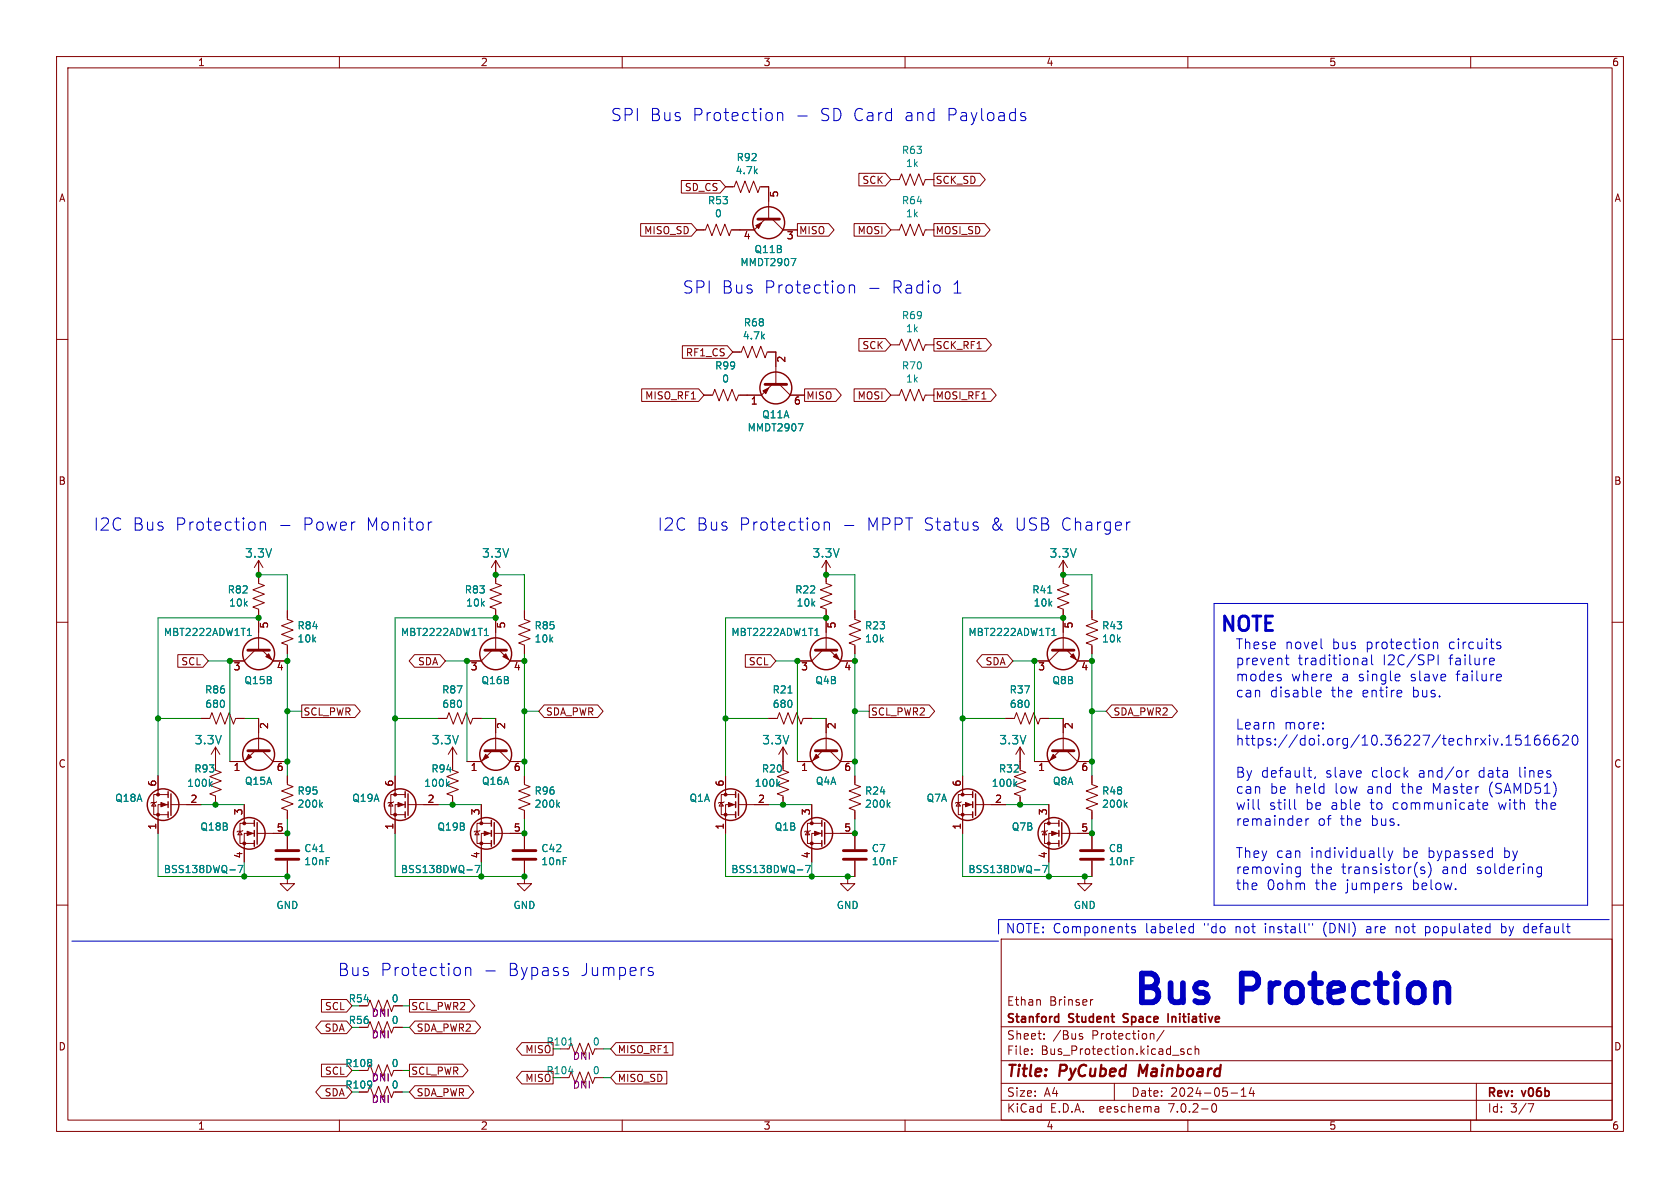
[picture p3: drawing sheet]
<svg xmlns="http://www.w3.org/2000/svg" width="297mm" height="210mm" viewBox="0 0 297 210" stroke-linecap="round" stroke-linejoin="round" font-family="sans-serif">
<g fill="none" stroke="#840000" stroke-width=".18">
<path d="M10 10h277v190h-277zM12 12h273v186h-273zM60 10v2M110 10v2M160 10v2M210 10v2M260 10v2M113.3 39.5h8.9l1 1.1-1 1.2h-8.9zM120.5 31.9h6.8l1 1.1-1 1.1h-6.8zM128.3 33h1.5l.4-1 .7 2 .8-2 .8 2 .7-2 .8 2 .4-1h1.5v5.7M135.3 38.7l-2 1.9h-4l-.4 1.1-.8-2.1-.7 2.1-.8-2.1-.7 2.1-.8-2.1-.4 1h-1.5M136.5 38.7l1.9 1.9h2.6"/>
<path d="M141 39.5h5.5l1 1.1-1 1.2h-5.5zM151 39.5h5.5l1 1.1-1 1.2h-5.5zM151.8 30.6h4.7l1 1.2-1 1.1h-4.7zM157.5 31.8h1.5l.4-1.1 .7 2.1 .8-2.1 .8 2.1 .7-2.1 .8 2.1 .4-1h1.5M165.1 30.6h8.1l1 1.2-1 1.1h-8.1zM165.1 39.5h9l.9 1.1-.9 1.2h-9zM10 60h2M151.8 59.8h4.7l1 1.2-1 1.1h-4.7zM157.5 40.6h1.5l.4-1 .7 2.1 .8-2.1 .8 2.1 .7-2.1 .8 2.1 .4-1.1h1.5M165.1 59.8h9.2l1 1.2-1 1.1h-9.2zM285 60h2M113.4 68.7h10.1l1 1.2-1 1.1h-10.1z"/>
<path d="M120.6 61.1h8l.9 1.1-.9 1.1h-8zM129.5 62.2h1.6l.3-1 .8 2 .8-2 .7 2 .8-2 .8 2 .3-1h1.6v5.7M136.5 67.9l-1.9 2h-4l-.4 1-.8-2.1-.7 2.1-.8-2.1-.8 2.1-.7-2.1-.4 1.1h-1.5M137.8 67.9l1.9 2h2.5M142.2 68.7h5.6l.9 1.2-.9 1.1h-5.6zM151 68.7h5.5l1 1.2-1 1.1h-5.5zM157.5 69.9h1.5l.4-1.1 .7 2.1 .8-2.1 .8 2.1 .7-2.1 .8 2.1 .4-1h1.5M157.5 61h1.5l.4-1.1 .7 2.1 .8-2.1 .8 2.1 .7-2.1 .8 2.1 .4-1h1.5M165.1 68.7h10.1l.9 1.2-.9 1.1h-10.1zM45.7 99.1v4l1 .4-2 .8 2 .7-2 .8 2 .8-2 .7 1 .4v7.2M45.7 99.1l-.7 1.2M45.7 99.1l.8 1.2"/>
<path d="M87.6 99.1v4l1 .4-2 .8 2 .7-2 .8 2 .8-2 .7 1 .4v7.2M87.6 99.1l-.7 1.2M87.6 99.1l.8 1.2M146 99.1v4l1.1 .4-2.1 .8 2.1 .7-2.1 .8 2.1 .8-2.1 .7 1 .4v7.2M146 99.1l-.7 1.2M146 99.1l.8 1.2M188 99.1v4l1 .4-2.1 .8 2.1 .7-2.1 .8 2.1 .8-2.1 .7 1.1 .4v7.2M188 99.1l-.8 1.2M188 99.1l.7 1.2M10 110h2M31.4 115.7h4.5l.9 1.1-.9 1.2h-4.5zM45.1 114.9l-1.9 1.9h-2.6"/>
<path d="M46.4 114.9l1.9 1.9h2.5M50.8 108v1.5l1 .4-2 .7 2 .8-2 .7 2 .8-2 .8 1 .3v1.6M73.3 115.7h4.5l.9 1.1-.9 1.2h-4.5l-1-1.2zM87 114.9l-1.9 1.9h-2.6M88.3 114.9l1.9 1.9h2.5M92.7 108v1.5l1 .4-2 .7 2 .8-2 .7 2 .8-2 .8 1 .3v1.6M131.8 115.7h4.4l1 1.1-1 1.2h-4.4zM145.4 114.9l-1.9 1.9h-2.5M146.7 114.9l1.9 1.9h2.5M151.1 108v1.5l1 .4-2 .7 2 .8-2 .7 2 .8-2 .8 1 .3v1.6M173.6 115.7h4.5l1 1.1-1 1.2h-4.5l-.9-1.2zM187.3 114.9l-1.9 1.9h-2.5"/>
<path d="M188.6 114.9l1.9 1.9h2.5M193 108v1.5l1.1 .4-2.1 .7 2.1 .8-2.1 .7 2.1 .8-2.1 .8 1 .3v1.6M285 110h2M27.9 137.2v3.3M35.6 127h1.5l.4-1 .7 2 .8-2 .8 2 .7-2 .8 2 .4-1h1.5M38.1 136.1l1 .4-2 .8 2 .7-2 .8 2 .8-2 .7 1 .4v1.5M38.1 132.1l-.8 1.3M38.1 132.1l.8 1.3M38.1 132.1v3.8M45.1 132.7l-1.9 1.9h-2.6M45.7 127v5.7M46.4 132.7l1.9 1.9h2.5"/>
<path d="M50.8 137.2v1.5l1 .4-2 .7 2 .8-2 .8 2 .7-2 .8 1 .4v1.5M53.3 124.6h9.4l1 1.1-1 1.1h-9.4zM69.8 137.2v3.3M77.5 127h1.5l.4-1 .7 2 .8-2 .8 2 .7-2 .8 2 .4-1h1.5M80 136.1l1 .4-2 .8 2 .7-2 .8 2 .8-2 .7 1 .4v1.5M80 132.1v3.8M80 132.1l-.8 1.3M80 132.1l.8 1.3M87 132.7l-1.9 1.9h-2.6M87.6 127v5.7M88.3 132.7l1.9 1.9h2.5M92.7 137.2v1.5l1 .4-2 .7 2 .8-2 .8 2 .7-2 .8 1 .4v1.5"/>
<path d="M96.2 124.6h9.5l.9 1.1-.9 1.1h-9.5l-1-1.1zM128.3 137.2v3.3M135.9 127h1.5l.4-1 .8 2 .7-2 .8 2 .7-2 .8 2 .4-1h1.5M138.4 132.1v4l1 .4-2 .8 2 .7-2 .8 2 .8-2 .7 1 .4v1.5M138.4 132.1l-.7 1.3M138.4 132.1l.8 1.3M145.4 132.7l-1.9 1.9h-2.5M146 127v5.7M146.7 132.7l1.9 1.9h2.5M151.1 137.2v1.5l1 .4-2 .7 2 .8-2 .8 2 .7-2 .8 1 .4v1.5M153.7 124.6h10.6l.9 1.1-.9 1.1h-10.6zM170.2 137.2v3.3"/>
<path d="M177.8 127h1.5l.4-1 .8 2 .7-2 .8 2 .8-2 .7 2 .4-1h1.5M180.3 132.1v4l1.1 .4-2.1 .8 2.1 .7-2.1 .8 2.1 .8-2.1 .7 1 .4v1.5M180.3 132.1l-.7 1.3M180.3 132.1l.8 1.3M187.3 132.7l-1.9 1.9h-2.5M188 127v5.7M188.6 132.7l1.9 1.9h2.5M193 137.2v1.5l1.1 .4-2.1 .7 2.1 .8-2.1 .8 2.1 .7-2.1 .8 1 .4v1.5M196.5 124.6h10.7l1 1.1-1 1.1h-10.7l-.9-1.1zM10 160h2M27.2 141.9l.4 .6h-.8zM27.7 141.7l-.1 .2h-.8l-.1 .1"/>
<path d="M29.7 142.2h-1.8v5.1M29.7 140.5h-2.5v3.5h2.5M30.2 142.2h5.4M42.4 146.9l.4 .7h-.8zM42.9 146.8l-.1 .1h-.8l-.1 .2M43.2 142.2v3.3M45 147.3h-1.8v5.1M45 145.5h-2.6v3.6h2.6M45.5 147.3h5.3v2.8M50.8 152.1v4.1h1.3l-1.3 1.3-1.3-1.3h1.3M69.1 141.9l.4 .6h-.8zM69.6 141.7l-.1 .2h-.8l-.1 .1"/>
<path d="M71.6 142.2h-1.8v5.1M71.6 140.5h-2.5v3.5h2.5M72.1 142.2h5.4M84.3 146.9l.4 .7h-.8zM84.8 146.8l-.1 .1h-.8l-.1 .2M85.1 142.2v3.3M86.9 147.3h-1.8v5.1M86.9 145.5h-2.6v3.6h2.6M87.4 147.3h5.3v2.8M92.7 152.1v4.1h1.3l-1.3 1.3-1.3-1.3h1.3M127.5 141.9l.4 .6h-.8zM128 141.7l-.1 .2h-.8l-.1 .1"/>
<path d="M130 142.2h-1.7v5.1M130 140.5h-2.5v3.5h2.5M130.6 142.2h5.3M142.7 146.9l.4 .7h-.7zM143.3 146.8l-.2 .1h-.7l-.2 .2M143.5 142.2v3.3M145.3 147.3h-1.8v5.1M145.3 145.5h-2.6v3.6h2.6M145.8 147.3h5.3v2.8M149.9 154.9v1.3h1.2l-1.2 1.3-1.3-1.3h1.3M151.1 152.1v2.8M169.4 141.9l.4 .6h-.8z"/>
<path d="M169.9 141.7l-.1 .2h-.8l-.1 .1M172 142.2h-1.8v5.1M172 140.5h-2.6v3.5h2.6M172.5 142.2h5.3M184.7 146.9l.3 .7h-.7zM185.2 146.8l-.2 .1h-.7l-.2 .2M185.4 142.2v3.3M187.2 147.3h-1.8v5.1M187.2 145.5h-2.5v3.6h2.5M187.7 147.3h5.3v2.8M191.8 154.9v1.3h1.2l-1.2 1.3-1.3-1.3h1.3M193 152.1v2.8"/>
<path d="M285 160h2M56.8 176.7h4.5l.9 1.1-.9 1.1h-4.5zM65 177.8l.4-1 .8 2 .7-2 .8 2 .8-2 .7 2 .4-1M69.8 177.8h1.3M72.4 176.7h10.6l1 1.1-1 1.1h-10.6zM177 166h108v32h-108zM193.2 176.7l-.3 .1-.1 .2M56.8 191.9h4.5l.9 1.1-.9 1.2h-4.5l-1-1.2zM56.8 180.5h4.5l.9 1.1-.9 1.1h-4.5l-1-1.1zM56.8 188.1h4.5l.9 1.1-.9 1.1h-4.5zM60 198v2M65 181.6l.4-1 .8 2 .7-2 .8 2 .8-2 .7 2 .4-1"/>
<path d="M65 193l.4-1 .8 2.1 .7-2.1 .8 2.1 .8-2.1 .7 2.1 .4-1.1M65 189.2l.4-1 .8 2 .7-2 .8 2 .8-2 .7 2 .4-1M69.8 181.6h1.3M69.8 193h1.3M69.8 189.2h1.3M72.4 188.1h9.4l.9 1.1-.9 1.1h-9.4zM73.3 180.5h10.7l1 1.1-1 1.1h-10.7l-.9-1.1zM73.3 191.9h9.5l1 1.1-1 1.2h-9.5l-.9-1.2zM92.3 184.3h5.5v2.2h-5.5l-1-1.1zM92.3 189.4h5.5v2.2h-5.5l-1-1.1zM100.6 185.4l.4-1 .7 2 .8-2 .8 2 .7-2 .8 2 .4-1M100.6 190.5l.4-1 .7 2 .8-2 .8 2 .7-2 .8 2 .4-1"/>
<path d="M105.4 185.4h1.3M105.4 190.5h1.3M108.9 189.4h9v2.2h-9l-1-1.1zM108.9 184.3h10.1v2.2h-10.1l-1-1.1zM110 198v2M160 198v2M177 194.5h108M177 191.5h108M177 187.5h108M177 181.5h108M182.4 186.3v.1M182.4 185.5v.1"/>
<path d="M184.6 183.6v.1M184.6 182.8v.1M190.9 183.1l.5 .2v.1v.2l-.5 .1M190.9 182.8h.5M197 191.5v3M203.6 182.7h.2l.2 .2v.8M204.6 195.6l.3 .2v.8M204.9 196.5l-.5 .1M204.9 196h-.5M205.8 182.1l-1.3 2M209.3 185.5l-.4-.1-.2 .2 .1 .2 .5 .2v.3h-.6M210 198v2"/>
<path d="M210.6 185.5l-.4-.1-.3 .3v.4l.2 .2h.5M211.3 185.5l.2-.1 .4 .1v.9M211.3 184.9v1.5M214.4 195.2l.2-.1a.81 .81 0 0 1 .6 .6 .81 .81 0 0 1-.3 .8l-.2 .1a.81 .81 0 0 1-.3-1.4zM217.6 193.2h1.2M219.4 193.8h.9M219.4 192.7l.5-.4v1.5M221.2 192.2l-.3 1.1h.9M221.6 192.8v1M260 198v2M261 191.5v6.5M270.1 195.1h1l-.6 1.5"/>
</g>
<path d="M206.5 179.2v1.5" fill="none" stroke="#840000" stroke-width=".3"/>
<g fill="none" stroke="#008484" stroke-width=".18">
<path d="M139.9 45.7h.8l-.5 1.3M141.1 74.9h.9l-.6 1.3M43.7 112.3h.7M44 111.3l.1-.2v1.2M85.6 112.3h.8M85.9 111.3l.1-.2v1.2M144.1 112.3h.7M144.3 111.3l.1-.2v1.2M186 112.3h.7M186.2 111.3l.1-.2v1.2M37.1 138.5l.4 .5M37.5 138.2l-.5 .5"/>
<path d="M79.1 138.5l.3 .5M79.4 138.2l-.5 .5M137.5 138.5l.3 .5M137.8 138.2l-.4 .5M179.4 138.5l.3 .5M179.7 138.2l-.4 .5M42.1 153h.8l-.5 1.3M56.7 142.2l.3 .5M57 141.9l-.5 .4M84 153h.8l-.5 1.3M98.6 142.2l.3 .5M98.9 141.9l-.5 .4"/>
<path d="M142.4 153h.9l-.6 1.3M157 142.2l.3 .5M157.3 141.9l-.4 .4M184.3 153h.9l-.6 1.3M198.9 142.2l.4 .5M199.3 141.9l-.5 .4M100.5 184.7h.8"/>
</g>
<g fill="none" stroke="#840000" stroke-width=".51">
<path d="M134 38.7h3.8M135.3 67.9h3.8M43.8 114.9h3.8M85.7 114.9h3.8M144.1 114.9h3.9M186.1 114.9h3.8M43.8 132.7h3.8M85.7 132.7h3.8M144.1 132.7h3.9M186.1 132.7h3.8M48.8 151.9h4M48.8 150.4h4"/>
<path d="M90.7 151.9h4M90.7 150.4h4M149.1 151.9h4.1M149.1 150.4h4.1M191 151.9h4.1M191 150.4h4.1"/>
</g>
<g fill="#840000" stroke="#840000" stroke-width=".18">
<path d="M47 116.1l.5-.5 .5 1z"/>
<path d="M43.9 133.4l.5 .5-1 .5z"/>
<path d="M128.8 141.9l1 .3-1 .4z"/>
<path d="M133.6 39.9l1-.5-.5 1z"/>
<path d="M144 146.9l1 .4-1 .4z"/>
<path d="M134.9 69.1l1-.5-.5 1z"/>
<path d="M147.3 116.1l.5-.5 .5 1z"/>
<path d="M85.6 146.9l1 .4-1 .4z"/>
<path d="M28.4 141.9l1.1 .3-1.1 .4z"/>
<path d="M70.4 141.9l1 .3-1 .4z"/>
<path d="M88.9 116.1l.5-.5 .5 1z"/>
<path d="M43.7 146.9l1 .4-1 .4z"/>
<path d="M85.9 133.4l.5 .5-1.1 .5z"/>
<path d="M170.7 141.9l1 .3-1 .4z"/>
<path d="M186.2 133.4l.5 .5-1 .5z"/>
<path d="M185.9 146.9l1 .4-1 .4z"/>
<path d="M189.2 116.1l.5-.5 .5 1z"/>
<path d="M144.3 133.4l.5 .5-1 .5z"/>
<circle cx="128.3" cy="144" r=".25"/>
<circle cx="128.3" cy="140.5" r=".25"/>
<circle cx="143.5" cy="149.1" r=".25"/>
<circle cx="143.5" cy="145.5" r=".25"/>
<circle cx="85.1" cy="149.1" r=".25"/>
<circle cx="85.1" cy="145.5" r=".25"/>
<circle cx="27.9" cy="144" r=".25"/>
<circle cx="27.9" cy="140.5" r=".25"/>
<circle cx="69.8" cy="144" r=".25"/>
<circle cx="69.8" cy="140.5" r=".25"/>
<circle cx="43.2" cy="149.1" r=".25"/>
<circle cx="43.2" cy="145.5" r=".25"/>
<circle cx="170.2" cy="144" r=".25"/>
<circle cx="170.2" cy="140.5" r=".25"/>
<circle cx="185.4" cy="149.1" r=".25"/>
<circle cx="185.4" cy="145.5" r=".25"/>
</g>
<g fill="none" stroke="#840000" stroke-width=".25">
<path d="M29.7 140v1M71.6 140v1M130 140v1M172 140v1M29.7 141.7v1M29.7 143.5v1M30.2 140.3v3.8M45 145v1.1M45 146.8v1M45 148.6v1M45.5 145.4v3.8M71.6 141.7v1"/>
<path d="M71.6 143.5v1M72.1 140.3v3.8M86.9 145v1.1M86.9 146.8v1M86.9 148.6v1M87.4 145.4v3.8M130 141.7v1M130 143.5v1M130.6 140.3v3.8M145.3 145v1.1M145.3 146.8v1M145.3 148.6v1"/>
<path d="M145.8 145.4v3.8M172 141.7v1M172 143.5v1M172.5 140.3v3.8M187.2 145v1.1M187.2 146.8v1M187.2 148.6v1M187.7 145.4v3.8"/>
<circle cx="135.9" cy="39.4" r="2.82"/>
<circle cx="137.2" cy="68.6" r="2.82"/>
<circle cx="45.7" cy="115.6" r="2.82"/>
<circle cx="87.6" cy="115.6" r="2.82"/>
<circle cx="146" cy="115.6" r="2.82"/>
<circle cx="188" cy="115.6" r="2.82"/>
<circle cx="45.7" cy="133.3" r="2.82"/>
<circle cx="87.6" cy="133.3" r="2.82"/>
<circle cx="146" cy="133.3" r="2.82"/>
<circle cx="188" cy="133.3" r="2.82"/>
<circle cx="28.8" cy="142.2" r="2.79"/>
<circle cx="44.1" cy="147.3" r="2.79"/>
<circle cx="70.7" cy="142.2" r="2.79"/>
<circle cx="86" cy="147.3" r="2.79"/>
<circle cx="129.2" cy="142.2" r="2.79"/>
<circle cx="144.4" cy="147.3" r="2.79"/>
<circle cx="171.1" cy="142.2" r="2.79"/>
<circle cx="186.3" cy="147.3" r="2.79"/>
</g>
<g fill="none" stroke="#0000c2" stroke-width=".18">
<path d="M137.5 19.9v1.4M181.3 20l-.6-.1-.3 .3 .1 .3 .8 .2 .1 .2-.1 .3-.3 .1-.6-.1M137.5 20.1a.54 .54 0 0 1 .9 .1v1.1M141.1 20.5h1.6M150.2 50.4v1.4M150.2 50.6a.54 .54 0 0 1 .9 .1v1.1M153.8 51h1.6M166.1 50.6l.1 .2-.1 .8M46 92.5a.54 .54 0 0 1 .9 .1v1.1M46 92.3v1.4M49.6 92.9h1.7M75.7 92.3v1.4"/>
<path d="M76.3 92.3a.55 .55 0 0 0-.6 .4M145.7 92.3v1.4M145.7 92.5a.54 .54 0 0 1 .9 .1v1.1M149.3 92.9h1.7M172.3 92.3l.6 .1M172.3 93l.6 .1 .1 .3-.4 .3h-.4M199.2 92.3v1.4M199.8 92.3a.55 .55 0 0 0-.6 .4M214.6 106.7h66.1v53.3h-66.1zM226.5 119.9v.4M227.2 116.3h.7M227.5 115.8v1.5v.1l.4 .1"/>
<path d="M233.6 114.6l.2 .1M240.9 116.4h.7v1.1M241.6 116.8h-.5a.34 .34 0 0 0-.3 .4 .34 .34 0 0 0 .3 .3l.5-.1M242.5 115.8v1.5l.2 .2M246.9 119.2l.5 .1 .1 .3-.9 .2M253.4 113.5v1.2M253.4 113.7a.44 .44 0 0 1 .8 .1v.9M253.4 115.9v.6M254.2 115.8v1.7M263.4 116.4l.5-.1 .2 .1 .1 .4-.9 .1M263.4 117.4h.7M264.7 119.3l.5-.1 .1 .1 .1 .3-.8 .2"/>
<path d="M265.3 113.6l-.5-.1-.2 .3 .1 .2 .6 .2v.4h-.7M231.2 136.2h.7M231.5 137.1v.2l.4 .1M232.5 137.3l-.1 .3M233 122l.5 .1v.3l-.8 .2M233.5 123.1l-.5 .1M233.9 128.7v.2M233.9 127.8v.2M247.4 120.3l-.5 .1M247.6 122l.1 .1 .1 .3-.8 .2M247.7 123.1l-.1 .1M248.4 136.7l.5 .7"/>
<path d="M248.9 136.2l-.7 .7M259.2 136.2v1.2M259.7 136.2l-.4 .1-.1 .3M264.7 120.3h.6M265.5 131.5v.2M266.3 131.7h1M266.3 130.5l.5-.5v1.7M268.8 130h-.8l-.1 .8 .3-.2 .6 .1 .1 .3-.1 .5-.2 .2h-.4l-.3-.2M269.6 131.7h1M269.6 130.5l.5-.5v1.7M272.1 130a.69 .69 0 0 0-.8 .7v.7l.1 .2 .5 .1 .3-.2 .1-.5-.2-.3-.5-.1-.3 .4M273.8 130a.69 .69 0 0 0-.9 .7v.7l.2 .2 .5 .1 .3-.2v-.5l-.1-.3-.5-.1-.4 .4"/>
<path d="M275.4 130a.69 .69 0 0 0-.8 .7v.7l.2 .2 .5 .1 .2-.2 .1-.5-.2-.3-.5-.1-.3 .4M276.3 130.1l.2-.1h.6a.48 .48 0 0 1 .1 .7l-1 1h1.1M278.1 130.1l.4-.1a1.1 1.1 0 0 1 0 1.7h-.1a1.07 1.07 0 0 1-.3-1.6zM222.4 142.8l.3 .3M228.9 141.3v1.5l.2 .3M229.1 154.3l.3 .1 .5-.1M229.9 153.3v1.4l-.2 .2M229.9 153.3h-.5l-.3 .1M230.9 144.7v1.2M231.4 144.7l-.4 .1-.1 .3M244.6 149.8v1.5l.3 .3M245.4 150.4l.4 1.2"/>
<path d="M245.8 151.6l-.2 .4M246.2 150.4l-.4 1.2M247.3 156.7l.4 .1 .1 .2-.2 .3h-.4M247.3 156.1l.4 .1M251.8 153.3h-.4l-.2 .2v.3l.6 .1v.4h-.6M252.9 153.2l.1 .7-.4 1.1M257.3 157.1v.2M261 141.9h.7M261.3 143l.4 .1M262.2 142.5l.8-.2-.1-.3-.5-.1-.2 .3 .1 .8h.6M263.3 150.4l.5 .1M263.8 149.8v1.8"/>
<path d="M263.8 151.5l-.5 .1M272.5 153.3h-.5l-.3 .3v.5l.2 .2h.6M272.5 153.3v1.4a.47 .47 0 0 1-.7 .2M12.7 166.4h163.8M82.3 171v1.5M82.3 171.2a.54 .54 0 0 1 .9 .1v1.2M85.9 171.6h1.7M100.2 171.7l.3 .3-.1 .4-.2 .1M100.2 171l.2 .1M114.7 171.1l.2-.1 .5 .1M114.7 171.6l.5 .1 .3 .3-.1 .4-.6 .1M200.7 163.9l-.4-.1-.3 .2 .1 .3 .6 .1v.4h-.7"/>
<path d="M210.5 163.8l.5 .1M211 164.8l-.5 .1M211 163.2v1.7M231.4 163.2v.4M232 163.2v.4M262.8 164.8h.6M262.8 163.9h.6M263.4 163.2v1.7M276.9 163.8h.7M277.3 164.8l.3 .1M284.5 162.6h-108v2.5"/>
</g>
<g fill="none" stroke="#008400" stroke-width=".18">
<path d="M36.8 116.8h3.8v17.8M45.7 101.6h5.1v6.4M45.7 109.2h-17.8v28M50.8 115.6v21.6M78.7 116.8h3.8v17.8M87.6 109.2h-17.8v28M87.6 101.6h5.1v6.4M92.7 115.6v21.6M137.2 116.8h3.8v17.8M146 109.2h-17.7v28M146 101.6h5.1v6.4M151.1 115.6v21.6"/>
<path d="M179.1 116.8h3.8v17.8M188 109.2h-17.8v28M188 101.6h5v6.4M193 115.6v21.6M27.9 127h7.7M43.2 127h2.5M50.8 125.7h2.5M69.8 127h7.7M85.1 127h2.5M92.7 125.7h2.5M128.3 127h7.6M143.5 127h2.5"/>
<path d="M151.1 125.7h2.6M170.2 127h7.6M185.4 127h2.6M193 125.7h2.6M27.9 147.3v7.6h22.9M35.6 142.2h7.6M43.2 152.4v2.5M50.8 144.8v2.5M69.8 147.3v7.6h22.9M77.5 142.2h7.6M85.1 152.4v2.5M92.7 144.8v2.5"/>
<path d="M128.3 147.3v7.6h22.8M135.9 142.2h7.6M143.5 152.4v2.5M151.1 144.8v2.5M170.2 147.3v7.6h22.8M177.8 142.2h7.6M185.4 152.4v2.5M193 144.8v2.5M71.1 177.8h1.3M71.1 193h1.3M71.1 181.6h1.3M71.1 189.2h1.3"/>
<path d="M106.7 190.5h1.2M106.7 185.4h1.2"/>
</g>
<g fill="#008400" stroke="#008400" stroke-width=".18">
<circle cx="92.7" cy="147.3" r=".46"/>
<circle cx="92.7" cy="154.9" r=".46"/>
<circle cx="151.1" cy="134.6" r=".46"/>
<circle cx="151.1" cy="147.3" r=".46"/>
<circle cx="128.3" cy="127" r=".46"/>
<circle cx="143.5" cy="154.9" r=".46"/>
<circle cx="138.4" cy="142.2" r=".46"/>
<circle cx="149.9" cy="154.9" r=".46"/>
<circle cx="92.7" cy="125.7" r=".46"/>
<circle cx="92.7" cy="116.8" r=".46"/>
<circle cx="69.8" cy="127" r=".46"/>
<circle cx="50.8" cy="147.3" r=".46"/>
<circle cx="82.5" cy="116.8" r=".46"/>
<circle cx="92.7" cy="134.6" r=".46"/>
<circle cx="87.6" cy="109.2" r=".46"/>
<circle cx="87.6" cy="101.6" r=".46"/>
<circle cx="182.9" cy="116.8" r=".46"/>
<circle cx="141" cy="116.8" r=".46"/>
<circle cx="146" cy="109.2" r=".46"/>
<circle cx="146" cy="101.6" r=".46"/>
<circle cx="151.1" cy="116.8" r=".46"/>
<circle cx="151.1" cy="125.7" r=".46"/>
<circle cx="188" cy="109.2" r=".46"/>
<circle cx="193" cy="116.8" r=".46"/>
<circle cx="188" cy="101.6" r=".46"/>
<circle cx="193" cy="125.7" r=".46"/>
<circle cx="193" cy="134.6" r=".46"/>
<circle cx="170.2" cy="127" r=".46"/>
<circle cx="38.1" cy="142.2" r=".46"/>
<circle cx="50.8" cy="134.6" r=".46"/>
<circle cx="80" cy="142.2" r=".46"/>
<circle cx="43.2" cy="154.9" r=".46"/>
<circle cx="193" cy="147.3" r=".46"/>
<circle cx="180.3" cy="142.2" r=".46"/>
<circle cx="191.8" cy="154.9" r=".46"/>
<circle cx="185.4" cy="154.9" r=".46"/>
<circle cx="50.8" cy="116.8" r=".46"/>
<circle cx="50.8" cy="125.7" r=".46"/>
<circle cx="40.6" cy="116.8" r=".46"/>
<circle cx="27.9" cy="127" r=".46"/>
<circle cx="45.7" cy="109.2" r=".46"/>
<circle cx="45.7" cy="101.6" r=".46"/>
<circle cx="50.8" cy="154.9" r=".46"/>
<circle cx="85.1" cy="154.9" r=".46"/>
</g>
<g font-size="7.1" fill="#0000c2">
<text x="200.7" y="177.8">Bus</text>
<text x="219.8" y="177.8">Protection</text>
</g>
<text font-size="3.5" fill="#0000c2" x="215.9" y="111.8">NOTE</text>
<g font-size="3" fill="#0000c2">
<text x="107.9" y="21.6">SPI Bus</text>
<text x="122.2" y="21.6">Protection</text>
<text x="144.7" y="21.6">SD Card</text>
<text x="159.5" y="21.6">and</text>
<text x="166.9" y="21.6">Payloads</text>
<text x="120.6" y="52.1">SPI Bus</text>
<text x="134.9" y="52.1">Protection</text>
<text x="157.4" y="52.1">Radio</text>
<text x="168" y="52.1">1</text>
<text x="16.5" y="94">I2C</text>
<text x="23.3" y="94">Bus</text>
<text x="30.8" y="94">Protection</text>
<text x="53.2" y="94">Power</text>
<text x="64.4" y="94">Monitor</text>
<text x="116.2" y="94">I2C</text>
<text x="123" y="94">Bus</text>
<text x="130.5" y="94">Protection</text>
<text x="152.9" y="94">MPPT Status</text>
<text x="174.7" y="94">&amp;</text>
<text x="179" y="94">USB Charger</text>
<text x="59.7" y="172.7">Bus</text>
<text x="67.1" y="172.7">Protection</text>
<text x="89.6" y="172.7">Bypass</text>
<text x="102.4" y="172.7">Jumpers</text>
</g>
<g font-size="2.8" fill="#840000">
<text x="178" y="190.8">Title:</text>
<text x="187.4" y="190.8">PyCubed</text>
<text x="202" y="190.8">Mainboard</text>
</g>
<g font-size="2.4" fill="#0000c2">
<text x="218.4" y="114.9">These</text>
<text x="218.4" y="117.7">prevent</text>
<text x="227.1" y="114.9">novel</text>
<text x="229.4" y="117.7">traditional</text>
<text x="235.4" y="114.9">bus</text>
<text x="241.4" y="114.9">protection</text>
<text x="244.4" y="117.7">I2C/SPI</text>
<text x="256" y="114.9">circuits</text>
<text x="256.1" y="117.7">failure</text>
<text x="218.4" y="120.6">modes</text>
<text x="218.4" y="123.4">can</text>
<text x="224.5" y="123.4">disable</text>
<text x="228.2" y="120.6">where</text>
<text x="235.3" y="123.4">the</text>
<text x="237.1" y="120.6">a single</text>
<text x="240.7" y="123.4">entire</text>
<text x="249.3" y="120.6">slave</text>
<text x="249.6" y="123.4">bus.</text>
<text x="257.4" y="120.6">failure</text>
<text x="218.4" y="129.1">Learn</text>
<text x="218.4" y="131.9">https://doi.org/10.36227/techrxiv.15166620</text>
<text x="227" y="129.1">more:</text>
<text x="218.4" y="137.6">By default,</text>
<text x="234.3" y="137.6">slave</text>
<text x="242.4" y="137.6">clock</text>
<text x="250.7" y="137.6">and/or</text>
<text x="261.3" y="137.6">data</text>
<text x="268.4" y="137.6">lines</text>
<text x="218.4" y="140.4">can</text>
<text x="218.4" y="143.3">will</text>
<text x="224.3" y="143.3">still</text>
<text x="224.5" y="140.4">be</text>
<text x="228.9" y="140.4">held</text>
<text x="230.8" y="143.3">be</text>
<text x="235.2" y="143.3">able</text>
<text x="235.9" y="140.4">low</text>
<text x="241.6" y="140.4">and</text>
<text x="242.2" y="143.3">to</text>
<text x="246.1" y="143.3">communicate</text>
<text x="247.7" y="140.4">the</text>
<text x="253.2" y="140.4">Master</text>
<text x="263.1" y="140.4">(SAMD51)</text>
<text x="264.9" y="143.3">with</text>
<text x="271.5" y="143.3">the</text>
<text x="218.4" y="146.1">remainder</text>
<text x="232.9" y="146.1">of</text>
<text x="236.9" y="146.1">the</text>
<text x="242.3" y="146.1">bus.</text>
<text x="218.4" y="151.8">They can</text>
<text x="218.4" y="154.6">removing</text>
<text x="231.6" y="151.8">individually</text>
<text x="231.7" y="154.6">the</text>
<text x="237.1" y="154.6">transistor(s)</text>
<text x="247.9" y="151.8">be</text>
<text x="252.4" y="151.8">bypassed</text>
<text x="254.8" y="154.6">and</text>
<text x="261" y="154.6">soldering</text>
<text x="265.7" y="151.8">by</text>
<text x="218.4" y="157.5">the</text>
<text x="223.9" y="157.5">0ohm</text>
<text x="232.4" y="157.5">the</text>
<text x="237.9" y="157.5">jumpers</text>
<text x="249.6" y="157.5">below.</text>
</g>
<g font-size="2.3" fill="#0000c2">
<text x="177.8" y="165.1">NOTE: Components</text>
<text x="202.4" y="165.1">labeled</text>
<text x="212.8" y="165.1">&quot;do</text>
<text x="218.3" y="165.1">not</text>
<text x="223.6" y="165.1">install&quot;</text>
<text x="233.9" y="165.1">(DNI)</text>
<text x="241.6" y="165.1">are</text>
<text x="246.8" y="165.1">not</text>
<text x="252.1" y="165.1">populated</text>
<text x="265.6" y="165.1">by</text>
<text x="269.6" y="165.1">default</text>
</g>
<g font-size="2.1" fill="#008484">
<text x="43.3" y="98.7">3.3V</text>
<text x="85.2" y="98.7">3.3V</text>
<text x="143.6" y="98.7">3.3V</text>
<text x="185.5" y="98.7">3.3V</text>
<text x="34.4" y="131.7">3.3V</text>
<text x="76.3" y="131.7">3.3V</text>
<text x="134.7" y="131.7">3.3V</text>
<text x="176.6" y="131.7">3.3V</text>
</g>
<g font-size="2.1" fill="#840000">
<text x="178" y="177.9">Ethan</text>
<text x="185.5" y="177.9">Brinser</text>
<text x="178" y="183.9">Sheet:</text>
<text x="178" y="181.1">Stanford</text>
<text x="186.2" y="183.9">/Bus</text>
<text x="189.1" y="181.1">Student</text>
<text x="193" y="183.9">Protection/</text>
<text x="199.2" y="181.1">Space</text>
<text x="207.5" y="181.1">Initiative</text>
<text x="178" y="186.6">File:</text>
<text x="184" y="186.6">Bus_Protection.kicad_sch</text>
<text x="178" y="196.8">KiCad</text>
<text x="178" y="194">Size:</text>
<text x="184.6" y="194">A4</text>
<text x="185.7" y="196.8">E.D.A.</text>
<text x="194.4" y="196.8">eeschema</text>
<text x="200" y="194">Date:</text>
<text x="206.7" y="196.8">7.0.2-0</text>
<text x="206.9" y="194">2024-05-14</text>
<text x="263" y="194.2">Rev:</text>
<text x="263" y="196.8">Id:</text>
<text x="267" y="196.8">3/7</text>
<text x="269.2" y="194.2">v06b</text>
</g>
<g font-size="1.8" fill="#840000">
<text x="35" y="11.8">1</text>
<text x="85" y="11.8">2</text>
<text x="135" y="11.8">3</text>
<text x="185" y="11.8">4</text>
<text x="235" y="11.8">5</text>
<text x="285" y="11.8">6</text>
<text x="10.4" y="35.8">A</text>
<text x="120.9" y="33.9">SD_CS</text>
<text x="137.8" y="35" transform="rotate(-90 137.8 35)">5</text>
<text x="152.3" y="32.7">SCK</text>
<text x="165.4" y="32.7">SCK_SD</text>
<text x="285.4" y="35.8">A</text>
<text x="113.7" y="41.6">MISO_SD</text>
<text x="141.3" y="41.6">MISO</text>
<text x="151.5" y="41.6">MOSI</text>
<text x="165.4" y="41.6">MOSI_SD</text>
<text x="131.4" y="42.5">4</text>
<text x="139" y="42.5">3</text>
<text x="121.1" y="63.1">RF1_CS</text>
<text x="139.1" y="64.2" transform="rotate(-90 139.1 64.2)">2</text>
<text x="152.3" y="61.9">SCK</text>
<text x="165.4" y="61.9">SCK_RF1</text>
<text x="113.9" y="70.8">MISO_RF1</text>
<text x="132.7" y="71.8">1</text>
<text x="140.3" y="71.8">6</text>
<text x="142.6" y="70.8">MISO</text>
<text x="151.5" y="70.8">MOSI</text>
<text x="165.4" y="70.8">MOSI_RF1</text>
<text x="10.3" y="85.8">B</text>
<text x="285.3" y="85.8">B</text>
<text x="47.6" y="111.2" transform="rotate(-90 47.6 111.2)">5</text>
<text x="89.5" y="111.2" transform="rotate(-90 89.5 111.2)">5</text>
<text x="148" y="111.2" transform="rotate(-90 148 111.2)">5</text>
<text x="189.9" y="111.2" transform="rotate(-90 189.9 111.2)">5</text>
<text x="31.9" y="117.8">SCL</text>
<text x="41.2" y="118.7">3</text>
<text x="48.9" y="118.7">4</text>
<text x="73.8" y="117.8">SDA</text>
<text x="83.2" y="118.7">3</text>
<text x="90.8" y="118.7">4</text>
<text x="132.3" y="117.8">SCL</text>
<text x="141.6" y="118.7">3</text>
<text x="149.2" y="118.7">4</text>
<text x="174.1" y="117.8">SDA</text>
<text x="183.5" y="118.7">3</text>
<text x="191.1" y="118.7">4</text>
<text x="47.6" y="128.9" transform="rotate(-90 47.6 128.9)">2</text>
<text x="53.7" y="126.6">SCL_PWR</text>
<text x="89.5" y="128.9" transform="rotate(-90 89.5 128.9)">2</text>
<text x="96.5" y="126.6">SDA_PWR</text>
<text x="148" y="128.9" transform="rotate(-90 148 128.9)">2</text>
<text x="154" y="126.6">SCL_PWR2</text>
<text x="189.9" y="128.9" transform="rotate(-90 189.9 128.9)">2</text>
<text x="196.8" y="126.6">SDA_PWR2</text>
<text x="10.3" y="135.8">C</text>
<text x="41.2" y="136.5">1</text>
<text x="48.9" y="136.5">6</text>
<text x="83.2" y="136.5">1</text>
<text x="90.8" y="136.5">6</text>
<text x="141.6" y="136.5">1</text>
<text x="149.2" y="136.5">6</text>
<text x="183.5" y="136.5">1</text>
<text x="191.1" y="136.5">6</text>
<text x="285.3" y="135.8">C</text>
<text x="27.7" y="139.1" transform="rotate(-90 27.7 139.1)">6</text>
<text x="33.6" y="142">2</text>
<text x="69.6" y="139.1" transform="rotate(-90 69.6 139.1)">6</text>
<text x="75.5" y="142">2</text>
<text x="128" y="139.1" transform="rotate(-90 128 139.1)">6</text>
<text x="134" y="142">2</text>
<text x="169.9" y="139.1" transform="rotate(-90 169.9 139.1)">6</text>
<text x="175.9" y="142">2</text>
<text x="27.7" y="146.7" transform="rotate(-90 27.7 146.7)">1</text>
<text x="42.9" y="144.2" transform="rotate(-90 42.9 144.2)">3</text>
<text x="48.9" y="147.1">5</text>
<text x="69.6" y="146.7" transform="rotate(-90 69.6 146.7)">1</text>
<text x="84.8" y="144.2" transform="rotate(-90 84.8 144.2)">3</text>
<text x="90.8" y="147.1">5</text>
<text x="128" y="146.7" transform="rotate(-90 128 146.7)">1</text>
<text x="143.3" y="144.2" transform="rotate(-90 143.3 144.2)">3</text>
<text x="149.2" y="147.1">5</text>
<text x="169.9" y="146.7" transform="rotate(-90 169.9 146.7)">1</text>
<text x="185.2" y="144.2" transform="rotate(-90 185.2 144.2)">3</text>
<text x="191.1" y="147.1">5</text>
<text x="42.9" y="151.8" transform="rotate(-90 42.9 151.8)">4</text>
<text x="84.8" y="151.8" transform="rotate(-90 84.8 151.8)">4</text>
<text x="143.3" y="151.8" transform="rotate(-90 143.3 151.8)">4</text>
<text x="185.2" y="151.8" transform="rotate(-90 185.2 151.8)">4</text>
<text x="57.3" y="178.7">SCL</text>
<text x="61.6" y="177.4">R54</text>
<text x="72.7" y="178.7">SCL_PWR2</text>
<text x="10.3" y="185.8">D</text>
<text x="57.3" y="182.5">SDA</text>
<text x="61.6" y="181.2">R56</text>
<text x="73.7" y="182.5">SDA_PWR2</text>
<text x="285.3" y="185.8">D</text>
<text x="57.3" y="190.1">SCL</text>
<text x="61" y="188.8">R108</text>
<text x="72.7" y="190.1">SCL_PWR</text>
<text x="92.7" y="186.3">MISO</text>
<text x="92.7" y="191.4">MISO</text>
<text x="109.2" y="191.4">MISO_SD</text>
<text x="109.2" y="186.3">MISO_RF1</text>
<text x="57.3" y="194">SDA</text>
<text x="61" y="192.6">R109</text>
<text x="73.7" y="194">SDA_PWR</text>
<text x="35" y="199.8">1</text>
<text x="85" y="199.8">2</text>
<text x="135" y="199.8">3</text>
<text x="185" y="199.8">4</text>
<text x="235" y="199.8">5</text>
<text x="285" y="199.8">6</text>
</g>
<g font-size="1.8" fill="#008484">
<text x="130.2" y="28.6">R92</text>
<text x="159.4" y="27.4">R63</text>
<text x="160.1" y="29.7">1k</text>
<text x="130" y="30.9">4.7k</text>
<text x="125.1" y="36.3">R53</text>
<text x="126.3" y="38.6">0</text>
<text x="159.4" y="36.3">R64</text>
<text x="160.1" y="38.6">1k</text>
<text x="130.8" y="47.2">MMDT2907</text>
<text x="133.3" y="44.9">Q11B</text>
<text x="131.4" y="57.8">R68</text>
<text x="159.4" y="56.6">R69</text>
<text x="160.1" y="58.9">1k</text>
<text x="126.4" y="65.5">R99</text>
<text x="131.3" y="60.2">4.7k</text>
<text x="159.4" y="65.5">R70</text>
<text x="127.6" y="67.8">0</text>
<text x="160.1" y="67.8">1k</text>
<text x="132.1" y="76.4">MMDT2907</text>
<text x="134.7" y="74.1">Q11A</text>
<text x="40.2" y="105.1">R82</text>
<text x="40.4" y="107.4">10k</text>
<text x="82.1" y="105.1">R83</text>
<text x="82.3" y="107.4">10k</text>
<text x="140.5" y="105.1">R22</text>
<text x="140.8" y="107.4">10k</text>
<text x="182.4" y="105.1">R41</text>
<text x="182.7" y="107.4">10k</text>
<text x="28.9" y="112.6">MBT2222ADW1T1</text>
<text x="52.5" y="111.4">R84</text>
<text x="52.5" y="113.7">10k</text>
<text x="70.8" y="112.6">MBT2222ADW1T1</text>
<text x="94.4" y="111.4">R85</text>
<text x="94.4" y="113.7">10k</text>
<text x="129.2" y="112.6">MBT2222ADW1T1</text>
<text x="152.9" y="111.4">R23</text>
<text x="152.9" y="113.7">10k</text>
<text x="171.1" y="112.6">MBT2222ADW1T1</text>
<text x="194.8" y="111.4">R43</text>
<text x="194.8" y="113.7">10k</text>
<text x="36.2" y="122.7">R86</text>
<text x="36.2" y="125.3">680</text>
<text x="43.1" y="121.1">Q15B</text>
<text x="78.1" y="122.7">R87</text>
<text x="78.1" y="125.3">680</text>
<text x="85.1" y="121.1">Q16B</text>
<text x="136.5" y="122.7">R21</text>
<text x="136.6" y="125.3">680</text>
<text x="144.1" y="121.1">Q4B</text>
<text x="178.4" y="122.7">R37</text>
<text x="178.5" y="125.3">680</text>
<text x="186" y="121.1">Q8B</text>
<text x="34.3" y="136.7">R93</text>
<text x="76.2" y="136.7">R94</text>
<text x="134.6" y="136.7">R20</text>
<text x="176.5" y="136.7">R32</text>
<text x="20.3" y="141.9">Q18A</text>
<text x="33" y="139.3">100k</text>
<text x="43.2" y="138.9">Q15A</text>
<text x="52.5" y="140.6">R95</text>
<text x="52.5" y="142.9">200k</text>
<text x="62.2" y="141.9">Q19A</text>
<text x="74.9" y="139.3">100k</text>
<text x="85.1" y="138.9">Q16A</text>
<text x="94.4" y="140.6">R96</text>
<text x="94.4" y="142.9">200k</text>
<text x="121.8" y="141.9">Q1A</text>
<text x="133.4" y="139.3">100k</text>
<text x="144.2" y="138.9">Q4A</text>
<text x="152.9" y="140.6">R24</text>
<text x="152.9" y="142.9">200k</text>
<text x="163.7" y="141.9">Q7A</text>
<text x="175.3" y="139.3">100k</text>
<text x="186.1" y="138.9">Q8A</text>
<text x="194.8" y="140.6">R48</text>
<text x="194.8" y="142.9">200k</text>
<text x="35.4" y="147">Q18B</text>
<text x="77.3" y="147">Q19B</text>
<text x="136.9" y="147">Q1B</text>
<text x="178.8" y="147">Q7B</text>
<text x="28.9" y="154.5">BSS138DWQ-7</text>
<text x="53.7" y="150.8">C41</text>
<text x="53.7" y="153.1">10nF</text>
<text x="70.8" y="154.5">BSS138DWQ-7</text>
<text x="95.6" y="150.8">C42</text>
<text x="95.6" y="153.1">10nF</text>
<text x="129.2" y="154.5">BSS138DWQ-7</text>
<text x="154.1" y="150.8">C7</text>
<text x="154.1" y="153.1">10nF</text>
<text x="171.1" y="154.5">BSS138DWQ-7</text>
<text x="196" y="150.8">C8</text>
<text x="196" y="153.1">10nF</text>
<text x="48.8" y="160.8">GND</text>
<text x="90.7" y="160.8">GND</text>
<text x="147.9" y="160.8">GND</text>
<text x="189.8" y="160.8">GND</text>
<text x="69.2" y="177.4">0</text>
<text x="69.2" y="181.2">0</text>
<text x="104.7" y="185">0</text>
<text x="65.6" y="191.3">DNI</text>
<text x="69.2" y="188.8">0</text>
<text x="104.7" y="190.1">0</text>
<text x="69.2" y="192.6">0</text>
</g>
<g font-size="1.8" fill="#840084">
<text x="65.6" y="179.9">DNI</text>
<text x="65.6" y="183.7">DNI</text>
<text x="101.2" y="187.5">DNI</text>
<text x="65.6" y="195.1">DNI</text>
<text x="101.2" y="192.6">DNI</text>
</g>
<g font-size="1.8" fill="#008400">
<text x="96.5" y="185">R101</text>
<text x="96.5" y="190.1">R104</text>
</g>
</svg>
